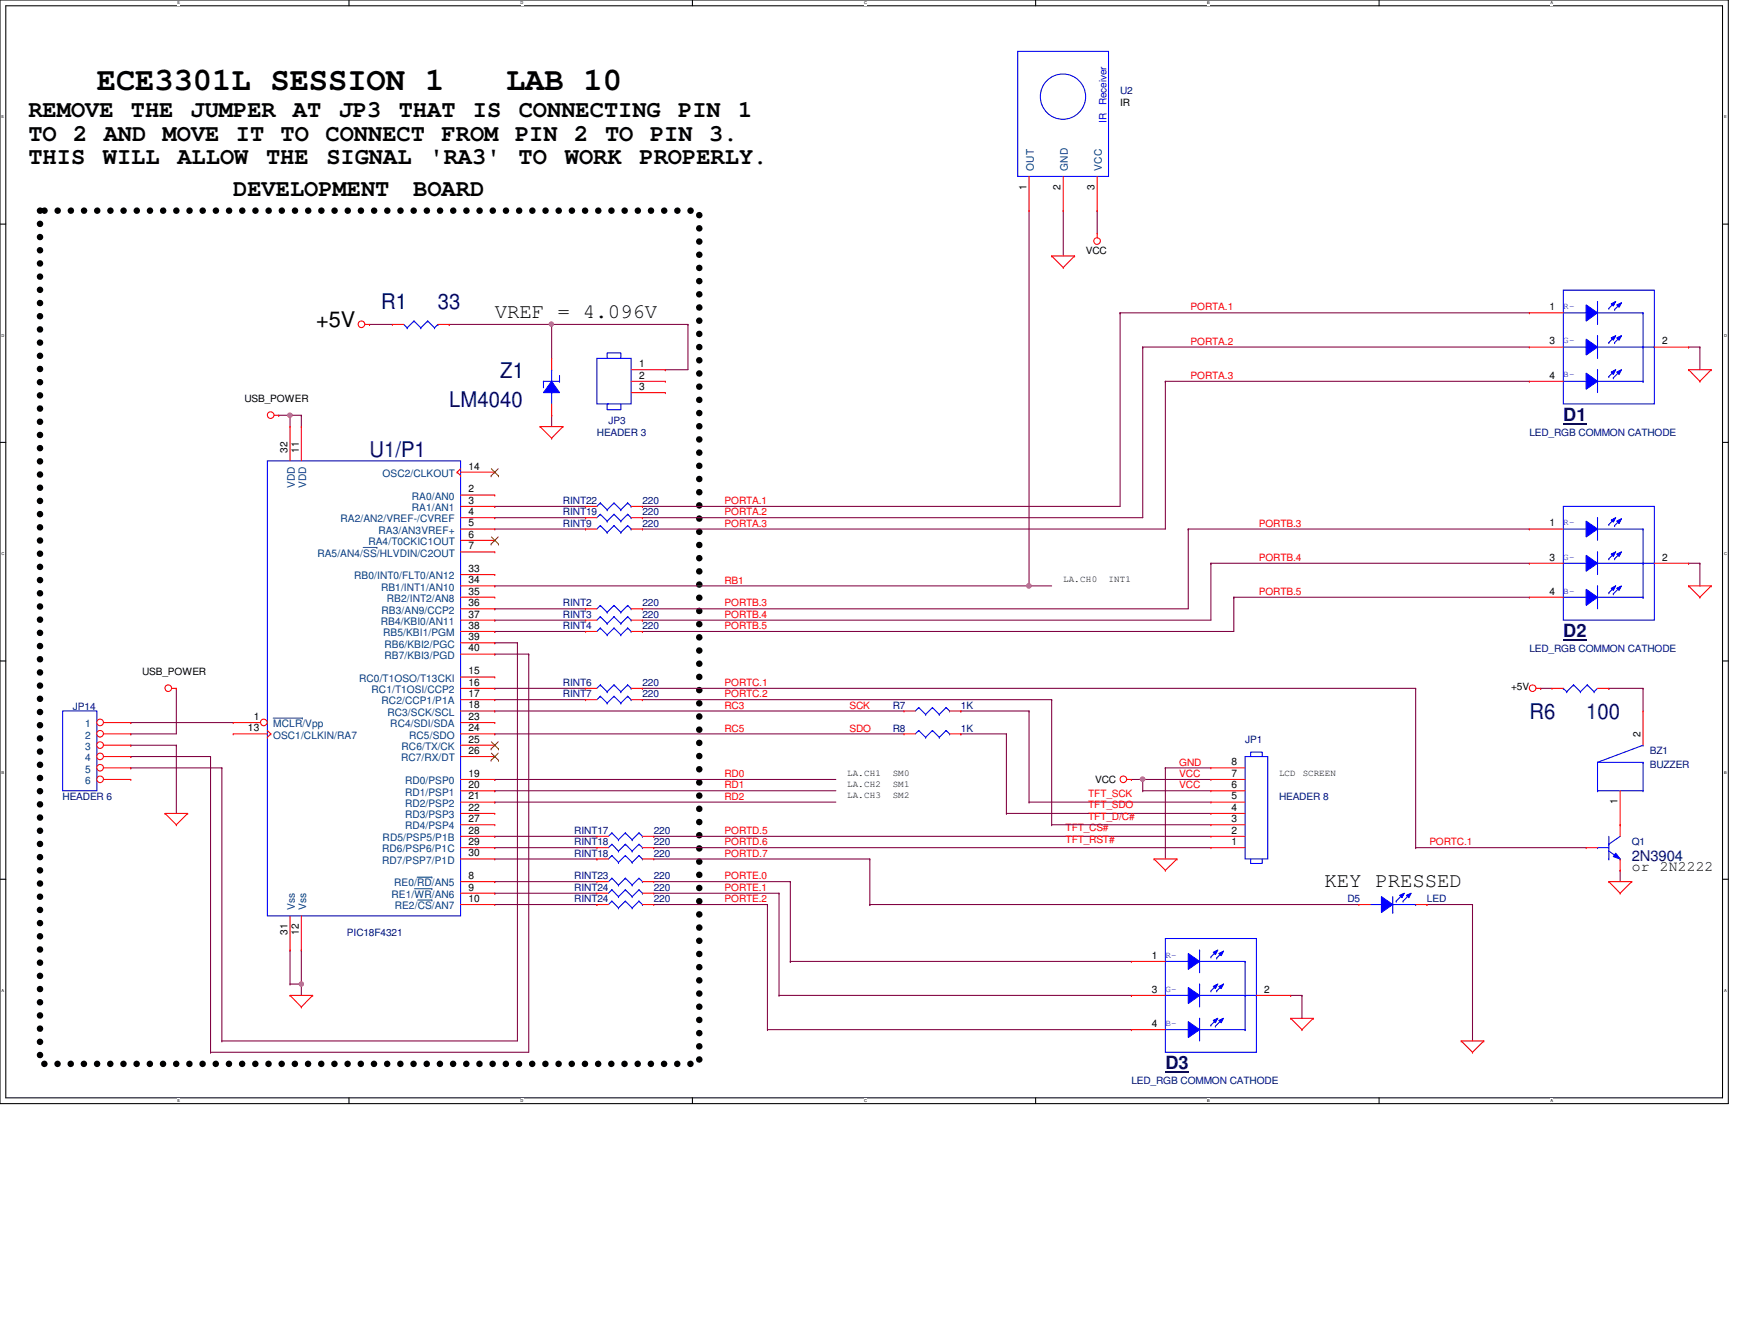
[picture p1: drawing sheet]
<svg xmlns="http://www.w3.org/2000/svg" width="279mm" height="216mm" viewBox="0 0 279 216" stroke-linecap="round" stroke-linejoin="round" font-family="sans-serif">
<path d="M0 0h278v177.4h-278zM.9 .9h276.2v175.6h-276.2z" fill="none" stroke="#000" stroke-width=".17"/>
<g fill="#fff">
<path d="M28.5 .1h.5v.7h-.5z"/>
<path d="M28.5 176.6h.5v.7h-.5z"/>
</g>
<path d="M56.1 0v.9M56.1 176.5v.9" fill="none" stroke="#000" stroke-width=".17"/>
<g fill="#fff">
<path d="M83.7 .1h.5v.7h-.5z"/>
<path d="M83.7 176.6h.5v.7h-.5z"/>
</g>
<path d="M111.4 0v.9M111.4 176.5v.9" fill="none" stroke="#000" stroke-width=".17"/>
<g fill="#fff">
<path d="M139 .1h.4v.7h-.4z"/>
<path d="M139 176.6h.4v.7h-.4z"/>
</g>
<path d="M166.6 0v.9M166.6 176.5v.9" fill="none" stroke="#000" stroke-width=".17"/>
<g fill="#fff">
<path d="M194.2 .1h.4v.7h-.4z"/>
<path d="M194.2 176.6h.4v.7h-.4z"/>
</g>
<path d="M221.8 0v.9M221.8 176.5v.9" fill="none" stroke="#000" stroke-width=".17"/>
<g fill="#fff">
<path d="M249.4 .1h.4v.7h-.4z"/>
<path d="M249.4 176.6h.4v.7h-.4z"/>
<path d="M.3 18.5h.4v.7h-.4z"/>
<path d="M277.3 18.5h.4v.7h-.4z"/>
<path d="M.3 53.6h.4v.7h-.4z"/>
<path d="M277.3 53.6h.5v.7h-.5z"/>
</g>
<path d="M0 36h.9M277.1 36h.9" fill="none" stroke="#000" stroke-width=".17"/>
<g fill="#fff">
<path d="M.3 88.6h.4v.8h-.4z"/>
<path d="M277.3 88.6h.5v.8h-.5z"/>
</g>
<path d="M0 71.1h.9M277.1 71.1h.9" fill="none" stroke="#000" stroke-width=".17"/>
<g fill="#fff">
<path d="M.3 123.8h.4v.7h-.4z"/>
<path d="M277.3 123.8h.4v.7h-.4z"/>
</g>
<path d="M0 106.3h.9M277.1 106.3h.9" fill="none" stroke="#000" stroke-width=".17"/>
<g fill="#fff">
<path d="M.3 158.9h.3v.7h-.3z"/>
<path d="M277.3 158.9h.4v.7h-.4z"/>
</g>
<path d="M0 141.4h.9M277.1 141.4h.9" fill="none" stroke="#000" stroke-width=".17"/>
<path d="M6.4 33.9h106.1v137.1h-106.1z" fill="none" stroke="#000" stroke-width="1.1" stroke-dasharray="0 2.1"/>
<g fill="none" stroke="#800040" stroke-width=".17">
<path d="M180.2 50.3h.1M180.2 50.3v31.1h-76.9M271.6 55.8h.1M271.6 55.8h1.8M273.4 55.8h.1M273.4 55.8v3.6M79.6 83.2h.1M79.6 81.4h.1M79.6 83.2h14.6M79.6 81.4h14.6M103.3 85h.1M103.3 83.2h.1"/>
<path d="M103.3 81.4h.1M103.3 85h84.2M103.3 83.2h80.5M194.8 90.6h.1M194.8 90.6h51.2M103.3 112.5h.1M103.3 112.5h65.9M227.7 110.7h.1M227.7 110.7v25.6M247.8 110.7h.1M247.8 110.7h1.8M258.8 110.7h.1"/>
<path d="M258.8 110.7h5.5M264.3 110.7h.1M264.3 110.7v3.6M105.2 134.5h.1M105.2 136.3h.1M105.2 136.3h89.6M105.2 134.5h89.6M182 125.3h.1M182 125.3h12.8M183.8 125.3h.1M183.8 127.1h.1M183.8 125.3v1.8"/>
<path d="M183.8 127.1h11M187.5 123.4h.1M187.5 123.4h7.3M187.5 123.4v14.7M227.7 136.3h.1M227.7 136.3h27.4M260.6 139.9h.1M260.6 139.9v1.8"/>
</g>
<circle cx="183.8" cy="125.3" r=".36" fill="#f0f"/>
<circle cx="183.8" cy="125.3" r=".36" fill="none" stroke="#f0f" stroke-width=".17"/>
<g fill="none" stroke="#800040" stroke-width=".17">
<path d="M183.8 55.8h.1M183.8 55.8v27.4M183.8 55.8h62.2M187.5 61.3h.1M187.5 61.3h58.5M187.5 61.3v23.7M79.6 94.2h.1M79.6 94.2h85.9M103.3 97.9h.1M191.1 85h.1M191.1 85h54.9M191.1 85v12.9h-87.8"/>
<path d="M79.6 112.5h.1M79.6 114.3h.1M79.6 118h.1M79.6 114.3h65.8M79.6 118h65.8M79.6 112.5h14.6M103.3 101.5h.1M103.3 101.5h95.2M154.6 114.3h.1M154.6 118h.1M154.6 114.3h10.9M154.6 118h7.3"/>
<path d="M161.9 118h.1M161.9 118v12.8M165.5 114.3h.1M165.5 114.3v14.6M169.2 112.5h.1M169.2 112.5v20.1M79.6 134.5h.1M79.6 134.5h16.4M161.9 130.8h.1M161.9 130.8h32.9M165.5 128.9h.1M165.5 128.9h29.3"/>
<path d="M169.2 132.6h.1M169.2 132.6h25.6"/>
</g>
<circle cx="165.5" cy="94.2" r=".36" fill="#f0f"/>
<circle cx="165.5" cy="94.2" r=".36" fill="none" stroke="#f0f" stroke-width=".17"/>
<path d="M48.5 158.2h.1M48.5 152.7h.1M48.5 152.7v7.3" fill="none" stroke="#800040" stroke-width=".17"/>
<circle cx="48.5" cy="158.2" r=".34" fill="#f0f"/>
<circle cx="48.5" cy="158.2" r=".34" fill="none" stroke="#f0f" stroke-width=".17"/>
<path d="M44.8 66.8h.1M44.8 66.8h1.9" fill="none" stroke="#800040" stroke-width=".17"/>
<circle cx="46.6" cy="66.8" r=".36" fill="#f0f"/>
<circle cx="46.6" cy="66.8" r=".36" fill="none" stroke="#f0f" stroke-width=".17"/>
<g fill="none" stroke="#800040" stroke-width=".17">
<path d="M72.3 52.2h.1M72.3 52.2h16.4M46.7 66.8h.1M46.7 66.8h1.8M46.7 66.8v1.8M48.5 66.8h.1M48.5 66.8v1.8M21 118h.1M21 116.2h.1M21 119.8h.1M21 116.2h16.5M21 119.8h7.4"/>
<path d="M28.4 110.7h.1M28.4 119.8h.1M28.4 110.7v7.3h-7.4M28.4 119.8v11M79.6 105.2h.1M79.6 105.2h5.4M85 105.2h.1M85 105.2v64h-51.1M21 121.6h.1M21 123.4h.1M21 121.6h12.9M21 123.4h14.7"/>
<path d="M33.9 121.6h.1M33.9 121.6v47.6M35.7 123.4h.1M35.7 123.4v43.9M46.7 158.2h.1M46.7 152.7h.1M46.7 158.2h1.8M46.7 152.7v5.5M33.9 169.2h.1M35.7 167.3h.1M35.7 167.3h47.5"/>
</g>
<circle cx="88.7" cy="52.1" r=".34" fill="#f0f"/>
<circle cx="88.7" cy="52.1" r=".34" fill="none" stroke="#f0f" stroke-width=".17"/>
<g fill="none" stroke="#800040" stroke-width=".17">
<path d="M165.5 33.9v60.3M171 33.9h.1M171 33.9v7.2M176.5 33.9h.1M176.5 33.9v3.6M59.4 52.2h.1M59.4 52.2h3.7M88.7 52.2h.1M88.7 52.2v5.4M88.7 52.2h22M107 59.4h.1M110.7 52.2h.1"/>
<path d="M110.7 52.2v7.2h-3.7M180.2 50.3h.1M180.2 50.3h65.8M88.7 66.8h.1M88.7 66.8v1.8M79.6 97.9h.1M79.6 99.7h.1M79.6 97.9h14.6M79.6 99.7h14.6M79.6 85h14.6M94.2 85h.1M103.3 99.7h.1"/>
<path d="M165.5 94.2h.1M165.5 94.2h3.7M194.8 90.6h.1M194.8 90.6v9.1h-91.5M198.5 96h.1M198.5 96h47.5M198.5 96v5.5M271.6 90.6h.1M271.6 90.6h1.8M273.4 90.6h.1M273.4 90.6v3.6M79.6 110.7h.1"/>
<path d="M79.6 103.3h.1M79.6 101.5h.1M79.6 110.7h14.6M79.6 103.3h3.6M79.6 101.5h14.6M83.2 103.3h.1M83.2 103.3v64M103.3 110.7h.1M103.3 110.7h124.4M79.6 136.3h.1M79.6 125.3h.1M79.6 127.1h.1"/>
<path d="M79.6 128.9h.1M79.6 136.3h16.4M79.6 125.3h54.9M79.6 127.1h54.9M79.6 128.9h54.9M79.6 138.1h16.4M96 138.1h.1M105.2 138.1h34.7M139.9 138.1h.1M139.9 138.1v7.3M79.6 141.7h.1M79.6 143.6h.1"/>
<path d="M79.6 141.7h16.4M79.6 143.6h16.4M79.6 145.4h16.4M96 145.4h.1M105.2 141.7h21.9M105.2 143.6h20.1M105.2 145.4h18.2M123.4 145.4h.1M123.4 145.4v20.1M125.3 143.6h.1M125.3 143.6v16.4M127.1 154.6h.1"/>
<path d="M127.1 141.7h.1M127.1 154.6h54.9M127.1 141.7v12.9M139.9 145.4h.1M139.9 145.4h78.7M229.5 145.4h.1M229.5 145.4h7.4M236.9 145.4h.1M236.9 145.4v21.9M123.4 165.5h.1M123.4 165.5h58.6M125.3 160h.1"/>
<path d="M125.3 160h56.7M182 160h.1M182 165.5h.1M207.6 160h.1M207.6 160h1.8M209.4 160h.1M209.4 160v3.7"/>
</g>
<g fill="none" stroke="#f00" stroke-width=".17">
<path d="M176.5 37.5h.1M176.5 37.5v.7M58.7 52.2h.7M59.4 52.2h.1M169.2 41.1h.1M169.2 41.1h3.6M169.2 41.1l1.8 1.9M171 43h.1M172.8 41.1h.1M172.8 41.1l-1.8 1.9M271.6 59.4h.1M271.6 59.4h3.7"/>
<path d="M271.6 59.4l1.8 1.9M275.3 59.4h.1M275.3 59.4l-1.9 1.9M44.1 66.8h.7M44.8 66.8h.1M86.9 68.6h.1M86.9 68.6h3.7M86.9 68.6l1.8 1.8M88.7 70.4h.1M90.6 68.6h.1M90.6 68.6l-1.9 1.8M273.4 61.3h.1"/>
<path d="M271.6 94.2h.1M271.6 94.2h3.7M271.6 94.2l1.8 1.8M273.4 96h.1M275.3 94.2h.1M275.3 94.2l-1.9 1.8M27.6 110.7h.8M28.4 110.7h.1M247.1 110.7h.7M247.8 110.7h.1M26.5 130.8h.1M26.5 130.8h3.7"/>
<path d="M26.5 130.8l1.9 1.8M28.4 132.6h.1M30.2 130.8h.1M30.2 130.8l-1.8 1.8M181.3 125.3h.7M182 125.3h.1M185.6 138.1h.1M185.6 138.1h3.7M185.6 138.1l1.9 1.8M187.5 139.9h.1M189.3 138.1h.1M189.3 138.1l-1.8 1.8"/>
<path d="M258.8 141.7h.1M258.8 141.7h3.7M258.8 141.7l1.8 1.9M260.6 143.6h.1M262.5 141.7h.1M262.5 141.7l-1.9 1.9M46.7 160h.1M46.7 160h3.6M46.7 160l1.8 1.9M48.5 161.9h.1M50.3 160h.1M50.3 160l-1.8 1.9"/>
<path d="M207.6 163.7h.1M207.6 163.7h3.6M207.6 163.7l1.8 1.8M209.4 165.5h.1M211.2 163.7h.1M211.2 163.7l-1.8 1.8M235 167.3h.1M235 167.3h3.7M235 167.3l1.9 1.9M236.9 169.2h.1M238.7 167.3h.1M238.7 167.3l-1.8 1.9"/>
<circle cx="176.5" cy="38.8" r=".54"/>
<circle cx="58.1" cy="52.1" r=".54"/>
<circle cx="43.5" cy="66.7" r=".54"/>
<circle cx="27.1" cy="110.6" r=".54"/>
<circle cx="246.5" cy="110.6" r=".54"/>
<circle cx="180.7" cy="125.3" r=".54"/>
</g>
<path d="M220.4 145.4h1.8M222.2 145.4h.1M224 146.7h.1M224 144.1v2.6M224 145.4h3.7M227.7 145.4h.1" fill="none" stroke="#00f" stroke-width=".17"/>
<path d="M222.2 144.1l1.8 1.3-1.8 1.3z" fill-rule="evenodd" fill="#00f"/>
<path d="M222.2 144.1l1.8 1.3-1.8 1.3z" fill="none" stroke="#00f" stroke-width=".17"/>
<path d="M226.2 143.9l.8-.3-.4 .7z" fill-rule="evenodd" fill="#00f"/>
<path d="M226.2 143.9l.8-.3-.4 .7z" fill="none" stroke="#00f" stroke-width=".17"/>
<path d="M225.1 143.9l.8-.3-.4 .7z" fill-rule="evenodd" fill="#00f"/>
<g fill="none" stroke="#00f" stroke-width=".17">
<path d="M96 57.6h5.5v7.3h-5.5zM97.7 57.6v-.9h2.2v.9h-.2M97.9 64.9h-.2v1h2.2v-1M96.6 101h.1M96.6 111.9h.1M96.6 101l-.6 .5M96.6 101l1.1 1.1M96.6 111.9l-.6 .6M96.6 111.9l1.1 1.1M97.7 102.1h.1M97.7 113h.1M98.8 101h.1"/>
<path d="M98.8 111.9h.1M98.8 101l-1.1 1.1M98.8 101l1.1 1.1M98.8 111.9l-1.1 1.1M98.8 111.9l1.1 1.1M99.9 102.1h.1M99.9 113h.1M101 101h.1M101 111.9h.1M101 101l-1.1 1.1M101 101l.5 .5M101 111.9l-1.1 1.1"/>
<path d="M101 111.9l.5 .6M101.5 101.5h.1M101.5 112.5h.1M98.4 143h.1M98.4 143l-.5 .6M98.4 143l1.1 1.1M99.5 144.1h.1M100.6 143h.1M100.6 143l-1.1 1.1M100.6 143l1.1 1.1M101.7 144.1h.1M102.8 143h.1"/>
<path d="M102.8 143l-1.1 1.1M102.8 143l.5 .6M103.3 143.6h.1M224.6 144.9h.1M225.1 143.9l.8-.3-.4 .7zM225.7 144.9h.1M225.7 143.8l-1.1 1.1M226.8 143.8l-1.1 1.1"/>
</g>
<g fill="none" stroke="#f00" stroke-width=".17">
<path d="M101.5 59.4h5.5M107 59.4h.1M101.5 61.3h5.5M101.5 63.1h5.5M107 61.3h.1M107 63.1h.1M94.2 101.5h.1M94.2 112.5h.1M94.2 101.5h1.8M94.2 112.5h1.8M101.5 101.5h1.8M101.5 112.5h1.8"/>
<path d="M103.3 101.5h.1M103.3 112.5h.1M96 143.6h.1M96 143.6h1.9M103.3 143.6h1.9M105.2 143.6h.1M218.6 145.4h.1M218.6 145.4h1.8M227.7 145.4h1.8M229.5 145.4h.1"/>
</g>
<path d="M255.1 49l1.9 1.3-1.9 1.3z" fill-rule="evenodd" fill="#00f"/>
<path d="M255.1 49l1.9 1.3-1.9 1.3z" fill="none" stroke="#00f" stroke-width=".17"/>
<path d="M259.2 48.9l.7-.4-.4 .7z" fill-rule="evenodd" fill="#00f"/>
<path d="M258.8 49.6h.1M259.2 48.9l.7-.4-.4 .7zM259.9 48.5l-1.1 1.1" fill="none" stroke="#00f" stroke-width=".17"/>
<path d="M260.1 49l.7-.3-.4 .7z" fill-rule="evenodd" fill="#00f"/>
<path d="M251.5 50.3h12.8M257 48.5h.1M257 48.5v3.7M259.9 59.4l-1.1 1.1M260.1 49l.7-.3-.4 .7zM264.3 50.3h.1M258.8 60.5h.1" fill="none" stroke="#00f" stroke-width=".17"/>
<path d="M255.1 54.5l1.9 1.3-1.9 1.3z" fill-rule="evenodd" fill="#00f"/>
<path d="M255.1 54.5l1.9 1.3-1.9 1.3z" fill="none" stroke="#00f" stroke-width=".17"/>
<path d="M255.1 60l1.9 1.3-1.9 1.3z" fill-rule="evenodd" fill="#00f"/>
<path d="M251.5 55.8h12.8M255.1 60l1.9 1.3-1.9 1.3zM259.7 55.1h.1M260.6 59.6l-1.1 1.1M260.8 54l-1.1 1.1M264.3 55.8h.1M251.5 61.3h12.8M259.5 60.7h.1M264.3 61.3h.1" fill="none" stroke="#00f" stroke-width=".17"/>
<path d="M259.2 54.3l.7-.3-.4 .7z" fill-rule="evenodd" fill="#00f"/>
<path d="M259.2 54.3l.7-.3-.4 .7z" fill="none" stroke="#00f" stroke-width=".17"/>
<path d="M260.1 54.3l.7-.3-.4 .7z" fill-rule="evenodd" fill="#00f"/>
<path d="M260.1 54.3l.7-.3-.4 .7z" fill="none" stroke="#00f" stroke-width=".17"/>
<path d="M259.2 59.8l.7-.4-.4 .8z" fill-rule="evenodd" fill="#00f"/>
<path d="M259.2 59.8l.7-.4-.4 .8z" fill="none" stroke="#00f" stroke-width=".17"/>
<path d="M260.1 59.8l.7-.4-.4 .8z" fill-rule="evenodd" fill="#00f"/>
<g fill="none" stroke="#00f" stroke-width=".17">
<path d="M163.7 8.3h14.6v20.1h-14.6zM64.9 52.2l.6 .5M65.5 52.7h.1M66.6 51.6h.1M66.6 51.6l-1.1 1.1M66.6 51.6l1.1 1.1M67.7 52.7h.1M68.8 51.6h.1M68.8 51.6l-1.1 1.1M68.8 51.6l1.1 1.1M69.9 52.7h.1M70.4 52.2h.1"/>
<path d="M70.4 52.2l-.5 .5M251.5 46.7h14.6v18.2h-14.6zM257 54h.1M257 59.4h.1M257 54v3.6M257 59.4v3.7M258.8 55.1h.1M259.7 49.7h.1M259.9 54l-1.1 1.1M260.1 59.8l.7-.4-.4 .8zM260.8 48.7l-1.1 1M264.3 50.3v11"/>
<path d="M264.3 55.8h1.8M266.1 55.8h.1M264.3 61.3h.1M10.1 114.3h5.5v12.8h-5.5zM98.4 133.9h.1M98.4 133.9l-.5 .6M98.4 133.9l1.1 1.1M99.5 135h.1M100.6 133.9h.1M100.6 133.9l-1.1 1.1M100.6 133.9l1.1 1.1M101.7 135h.1"/>
<path d="M102.8 133.9h.1M102.8 133.9l-1.1 1.1M102.8 133.9l.5 .6M103.3 134.5h.1M200.3 121.6h3.6v16.5h-3.6zM201.2 138.1v.7h1.8v-.7M201.2 121.6v-.7h1.8v.7"/>
<circle cx="171" cy="15.5" r="3.6"/>
</g>
<path d="M251.5 68.1h3.7" fill="none" stroke="#000080" stroke-width=".3"/>
<g fill="none" stroke="#f00" stroke-width=".17">
<path d="M165.5 33.9h.1M165.5 28.4v5.5M171 33.9h.1M171 28.4v5.5M176.5 33.9h.1M176.5 28.4v5.5M63.1 52.2h.1M63.1 52.2h1.8M70.4 52.2h1.9M72.3 52.2h.1M246 50.3h.1M246 55.8h.1"/>
<path d="M246 50.3h5.5M246 55.8h5.5M266.1 55.8h5.5M271.6 55.8h.1M246 61.3h.1M246 61.3h5.5M96 134.5h.1M96 134.5h1.9M103.3 134.5h1.9M105.2 134.5h.1M194.8 136.3h.1M194.8 134.5h.1"/>
<path d="M194.8 132.6h.1M194.8 130.8h.1M194.8 128.9h.1M194.8 127.1h.1M194.8 125.3h.1M194.8 123.4h.1M194.8 136.3h5.5M194.8 134.5h5.5M194.8 132.6h5.5M194.8 130.8h5.5M194.8 128.9h5.5M194.8 127.1h5.5"/>
<path d="M194.8 125.3h5.5M194.8 123.4h5.5"/>
</g>
<circle cx="16.1" cy="116.1" r=".54" fill="#fff"/>
<g fill="none" stroke="#f00" stroke-width=".17">
<path d="M16.7 116.2h4.3M21 116.2h.1"/>
<circle cx="16.1" cy="116.1" r=".54"/>
</g>
<circle cx="16.1" cy="118" r=".54" fill="#fff"/>
<g fill="none" stroke="#f00" stroke-width=".17">
<path d="M16.7 118h4.3M21 118h.1"/>
<circle cx="16.1" cy="118" r=".54"/>
</g>
<circle cx="16.1" cy="119.8" r=".54" fill="#fff"/>
<g fill="none" stroke="#f00" stroke-width=".17">
<path d="M16.7 119.8h4.3M21 119.8h.1"/>
<circle cx="16.1" cy="119.8" r=".54"/>
</g>
<circle cx="16.1" cy="121.6" r=".54" fill="#fff"/>
<g fill="none" stroke="#f00" stroke-width=".17">
<path d="M16.7 121.6h4.3M21 121.6h.1"/>
<circle cx="16.1" cy="121.6" r=".54"/>
</g>
<circle cx="16.1" cy="123.4" r=".54" fill="#fff"/>
<g fill="none" stroke="#f00" stroke-width=".17">
<path d="M16.7 123.4h4.3M21 123.4h.1"/>
<circle cx="16.1" cy="123.4" r=".54"/>
</g>
<circle cx="16.1" cy="125.3" r=".54" fill="#fff"/>
<g fill="none" stroke="#f00" stroke-width=".17">
<path d="M94.2 99.7h.1M94.2 99.7h1.8M101.5 99.7h1.8M103.3 99.7h.1M16.7 125.3h4.3M21 125.3h.1M96 136.3h.1M96 136.3h1.9M103.3 136.3h1.9M105.2 136.3h.1"/>
<circle cx="16.1" cy="125.3" r=".54"/>
</g>
<g fill="none" stroke="#00f" stroke-width=".17">
<path d="M96.6 99.1h.1M96.6 99.1l-.6 .6M96.6 99.1l1.1 1.1M98.8 99.1h.1M98.8 99.1l-1.1 1.1M98.8 99.1l1.1 1.1M101 99.1h.1M101 99.1l-1.1 1.1M101 99.1l.5 .6M101.5 99.7h.1M97.7 100.2h.1M99.9 100.2h.1"/>
<path d="M98.4 135.7h.1M98.4 135.7l-.5 .6M98.4 135.7l1.1 1.1M99.5 136.8h.1M100.6 135.7h.1M100.6 135.7l-1.1 1.1M100.6 135.7l1.1 1.1M101.7 136.8h.1M102.8 135.7h.1M102.8 135.7l-1.1 1.1M102.8 135.7l.5 .6M103.3 136.3h.1"/>
</g>
<path d="M191.1 153.3l1.9 1.3-1.9 1.2z" fill-rule="evenodd" fill="#00f"/>
<path d="M191.1 153.3l1.9 1.3-1.9 1.2z" fill="none" stroke="#00f" stroke-width=".17"/>
<path d="M195.2 153.1l.7-.4-.4 .8z" fill-rule="evenodd" fill="#00f"/>
<path d="M194.8 153.8h.1M195.2 153.1l.7-.4-.4 .8zM195.9 152.7l-1.1 1.1" fill="none" stroke="#00f" stroke-width=".17"/>
<path d="M196 153.3l.8-.4-.4 .7z" fill-rule="evenodd" fill="#00f"/>
<path d="M187.5 154.6h12.8M193 152.7h.1M193 152.7v3.7M196 153.3l.8-.4-.4 .7zM200.3 154.6h.1M194.8 164.8h.1M195.9 163.7l-1.1 1.1" fill="none" stroke="#00f" stroke-width=".17"/>
<path d="M191.1 158.7l1.9 1.3-1.9 1.3z" fill-rule="evenodd" fill="#00f"/>
<path d="M191.1 158.7l1.9 1.3-1.9 1.3z" fill="none" stroke="#00f" stroke-width=".17"/>
<path d="M191.1 164.3l1.9 1.2-1.9 1.3z" fill-rule="evenodd" fill="#00f"/>
<path d="M195.7 159.3h.1M196.8 158.2l-1.1 1.1M187.5 160h12.8M187.5 165.5h12.8M191.1 164.3l1.9 1.2-1.9 1.3zM195.5 165h.1M196.6 163.9l-1.1 1.1M200.3 160h.1M200.3 165.5h.1" fill="none" stroke="#00f" stroke-width=".17"/>
<path d="M195.2 158.6l.7-.4-.4 .7z" fill-rule="evenodd" fill="#00f"/>
<path d="M195.2 158.6l.7-.4-.4 .7z" fill="none" stroke="#00f" stroke-width=".17"/>
<path d="M196 158.6l.8-.4-.4 .7z" fill-rule="evenodd" fill="#00f"/>
<path d="M196 158.6l.8-.4-.4 .7z" fill="none" stroke="#00f" stroke-width=".17"/>
<path d="M195.2 164l.7-.3-.4 .7z" fill-rule="evenodd" fill="#00f"/>
<path d="M195.2 164l.7-.3-.4 .7z" fill="none" stroke="#00f" stroke-width=".17"/>
<path d="M196 164l.8-.3-.4 .7z" fill-rule="evenodd" fill="#00f"/>
<g fill="none" stroke="#00f" stroke-width=".17">
<path d="M96.6 80.9h.1M96.6 82.7h.1M96.6 80.9l-.6 .5M96.6 80.9l1.1 1.1M96.6 82.7l-.6 .5M96.6 82.7l1.1 1.1M97.7 82h.1M97.7 83.8h.1M98.8 80.9h.1M98.8 82.7h.1M98.8 80.9l-1.1 1.1M98.8 80.9l1.1 1.1"/>
<path d="M98.8 82.7l-1.1 1.1M98.8 82.7l1.1 1.1M99.9 82h.1M99.9 83.8h.1M101 80.9h.1M101 82.7h.1M101 80.9l-1.1 1.1M101 80.9l.5 .5M101 82.7l-1.1 1.1M101 82.7l.5 .5M101.5 81.4h.1M101.5 83.2h.1"/>
<path d="M147.8 117.4h.1M147.8 113.7h.1M147.8 117.4l-.6 .6M147.8 117.4l1.1 1.1M147.8 113.7l-.6 .6M147.8 113.7l1.1 1.2M148.9 118.5h.1M148.9 114.9h.1M150 117.4h.1M150 113.7h.1M150 117.4l-1.1 1.1M150 117.4l1.1 1.1"/>
<path d="M150 113.7l-1.1 1.2M150 113.7l1.1 1.2M151.1 118.5h.1M151.1 114.9h.1M152.2 117.4h.1M152.2 113.7h.1M152.2 117.4l-1.1 1.1M152.2 117.4l.5 .6M152.2 113.7l-1.1 1.2M152.2 113.7l.5 .6M152.7 118h.1M152.7 114.3h.1"/>
<path d="M187.5 150.9h14.6v18.3h-14.6zM193 158.2h.1M193 158.2v3.7M194.8 159.3h.1M195.7 154h.1M195.9 158.2l-1.1 1.1M196.8 152.9l-1.1 1.1M200.3 154.6v10.9M193 163.7h.1M193 163.7v3.6M196 164l.8-.3-.4 .7zM200.3 165.5h.1"/>
<path d="M200.3 160h1.8M202.1 160h.1"/>
</g>
<path d="M187.5 172.3h3.7" fill="none" stroke="#000080" stroke-width=".3"/>
<g fill="none" stroke="#f00" stroke-width=".17">
<path d="M94.2 81.4h.1M94.2 83.2h.1M94.2 81.4h1.8M94.2 83.2h1.8M101.5 81.4h1.8M101.5 83.2h1.8M103.3 81.4h.1M103.3 83.2h.1M145.4 118h.1M145.4 114.3h.1M145.4 118h1.8M145.4 114.3h1.8"/>
<path d="M152.7 118h1.9M152.7 114.3h1.9M154.6 118h.1M154.6 114.3h.1M182 154.6h.1M182 154.6h5.5M182 160h.1M182 165.5h.1M182 160h5.5M182 165.5h5.5M202.1 160h5.5M207.6 160h.1"/>
</g>
<path d="M255.1 83.8l1.9 1.2-1.9 1.3z" fill-rule="evenodd" fill="#00f"/>
<path d="M255.1 83.8l1.9 1.2-1.9 1.3z" fill="none" stroke="#00f" stroke-width=".17"/>
<path d="M259.2 83.6l.7-.4-.4 .7z" fill-rule="evenodd" fill="#00f"/>
<path d="M258.8 84.3h.1M259.2 83.6l.7-.4-.4 .7zM259.9 83.2l-1.1 1.1" fill="none" stroke="#00f" stroke-width=".17"/>
<path d="M260.1 83.8l.7-.4-.4 .8z" fill-rule="evenodd" fill="#00f"/>
<path d="M251.5 85h12.8M257 83.2h.1M257 83.2v3.7M258.8 95.3h.1M259.9 94.2l-1.1 1.1M260.1 83.8l.7-.4-.4 .8zM264.3 85h.1" fill="none" stroke="#00f" stroke-width=".17"/>
<path d="M255.1 89.3l1.9 1.3-1.9 1.2z" fill-rule="evenodd" fill="#00f"/>
<path d="M255.1 89.3l1.9 1.3-1.9 1.2z" fill="none" stroke="#00f" stroke-width=".17"/>
<path d="M255.1 94.7l1.9 1.3-1.9 1.3z" fill-rule="evenodd" fill="#00f"/>
<path d="M251.5 90.6h12.8M251.5 96h12.8M255.1 94.7l1.9 1.3-1.9 1.3zM259.5 95.5h.1M259.7 89.8h.1M260.6 94.4l-1.1 1.1M260.8 88.7l-1.1 1.1M264.3 90.6h.1M264.3 96h.1" fill="none" stroke="#00f" stroke-width=".17"/>
<path d="M259.2 89.1l.7-.4-.4 .8z" fill-rule="evenodd" fill="#00f"/>
<path d="M259.2 89.1l.7-.4-.4 .8z" fill="none" stroke="#00f" stroke-width=".17"/>
<path d="M260.1 89.1l.7-.4-.4 .8z" fill-rule="evenodd" fill="#00f"/>
<path d="M260.1 89.1l.7-.4-.4 .8z" fill="none" stroke="#00f" stroke-width=".17"/>
<path d="M259.2 94.6l.7-.4-.4 .7z" fill-rule="evenodd" fill="#00f"/>
<path d="M259.2 94.6l.7-.4-.4 .7z" fill="none" stroke="#00f" stroke-width=".17"/>
<path d="M260.1 94.6l.7-.4-.4 .7z" fill-rule="evenodd" fill="#00f"/>
<g fill="none" stroke="#00f" stroke-width=".17">
<path d="M88.7 59.4h.1M88.7 59.4v1.9M87.4 61.3h.1M87.4 62.2h.1M87.4 61.3h2.6M87.4 61.3v.9M88.7 63.1h.1M88.7 63.1v1.8M90 61.3h.1M90 60.4v.9M251.5 81.4h14.6v18.3h-14.6zM257 88.7h.1"/>
<path d="M257 94.2h.1M257 88.7v3.7M257 94.2v3.7M258.8 89.8h.1M259.7 84.5h.1M259.9 88.7l-1.1 1.1M260.1 94.6l.7-.4-.4 .7zM260.8 83.4l-1.1 1.1M264.3 96h.1M264.3 85v11M264.3 90.6h1.8M266.1 90.6h.1"/>
<path d="M251.5 110.7h.1M251.5 110.7l.5 .5M252 111.2h.1M253.1 110.1h.1M253.1 110.1l1.1 1.1M253.1 110.1l-1.1 1.1M254.2 111.2h.1M255.3 110.1h.1M255.3 110.1l1.1 1.1M255.3 110.1l-1.1 1.1M256.4 111.2h.1M257 110.7l-.6 .5"/>
<path d="M264.3 119.8h.1M264.3 119.8l-7.3 2.8M257 122.6h.1M257 127.1h.1M257 122.6v4.5M257 127.1h7.3M257 122.6h7.3M264.3 127.1h.1M264.3 122.6h.1M264.3 122.6v4.5"/>
</g>
<path d="M251.5 102.8h3.7" fill="none" stroke="#000080" stroke-width=".3"/>
<g fill="none" stroke="#f00" stroke-width=".17">
<path d="M246 85h.1M246 90.6h.1M246 96h.1M246 85h5.5M246 90.6h5.5M246 96h5.5M266.1 90.6h5.5M271.6 90.6h.1M249.6 110.7h.1M249.6 110.7h1.9M257 110.7h1.8M258.8 110.7h.1"/>
<path d="M264.3 114.3h.1M264.3 114.3v5.5M260.6 132.6h.1M260.6 127.1v5.5"/>
</g>
<path d="M88.7 61.3l1.3 1.8h-2.6z" fill-rule="evenodd" fill="#00f"/>
<g fill="none" stroke="#00f" stroke-width=".17">
<path d="M43 74.1h31.1v73.1h-31.1zM88.7 61.3l1.3 1.8h-2.6zM96.6 84.5h.1M96.6 84.5l-.6 .5M96.6 84.5l1.1 1.1M97.7 85.6h.1M98.8 84.5h.1M98.8 84.5l-1.1 1.1M98.8 84.5l1.1 1.1M99.9 85.6h.1M101 84.5h.1M101 84.5l-1.1 1.1"/>
<path d="M101 84.5l.5 .5M101.5 85h.1"/>
</g>
<path d="M88.7 57.6h.1M88.7 57.6v1.8M88.7 66.8h.1M88.7 64.9v1.9M94.2 85h.1M94.2 85h1.8M101.5 85h1.8M103.3 85h.1" fill="none" stroke="#f00" stroke-width=".17"/>
<circle cx="42.4" cy="116.1" r=".54" fill="#fff"/>
<g fill="none" stroke="#f00" stroke-width=".17">
<path d="M46.7 68.6h.1M46.7 68.6v5.5M48.5 68.6h.1M48.5 68.6v5.5M73.5 75.9h.1M73.5 75.9l.6 .6M74.1 76.5h.1M74.1 79.6h5.5M74.1 75.4l-.6 .5M74.1 75.9h5.5M79.6 79.6h.1M79.6 75.9h.1"/>
<path d="M74.1 81.4h5.5M74.1 83.2h5.5M74.1 85h5.5M74.1 86.9h5.5M74.1 88.7h5.5M74.1 92.4h5.5M74.1 94.2h5.5M74.1 96h5.5M74.1 97.9h5.5M74.1 99.7h5.5M79.6 81.4h.1M79.6 83.2h.1"/>
<path d="M79.6 85h.1M79.6 86.9h.1M79.6 88.7h.1M79.6 92.4h.1M79.6 94.2h.1M79.6 96h.1M79.6 97.9h.1M79.6 99.7h.1M37.5 116.2h.1M37.5 118h.1M37.5 116.2h4.4M37.5 118h5.5"/>
<path d="M43 118.5h.1M43 117.4l.6 .6M43.6 118h.1M43.6 118l-.6 .5M74.1 116.2h5.5M74.1 118h5.5M74.1 101.5h5.5M74.1 103.3h5.5M74.1 105.2h5.5M74.1 119.8h5.5M74.1 114.3h5.5M74.1 112.5h5.5"/>
<path d="M74.1 110.7h5.5M74.1 108.8h5.5M79.6 101.5h.1M79.6 103.3h.1M79.6 105.2h.1M79.6 119.8h.1M79.6 118h.1M79.6 116.2h.1M79.6 114.3h.1M79.6 112.5h.1M79.6 110.7h.1M79.6 108.8h.1"/>
<path d="M94.2 110.7h.1M94.2 110.7h1.8M101.5 110.7h1.8M103.3 110.7h.1M74.1 125.3h5.5M74.1 127.1h5.5M74.1 128.9h5.5M74.1 130.8h5.5M74.1 132.6h5.5M74.1 134.5h5.5M74.1 136.3h5.5M74.1 138.1h5.5"/>
<path d="M74.1 121.6h5.5M79.6 125.3h.1M79.6 127.1h.1M79.6 128.9h.1M79.6 130.8h.1M79.6 132.6h.1M79.6 134.5h.1M79.6 136.3h.1M79.6 138.1h.1M79.6 121.6h.1M96 138.1h.1M96 138.1h1.9"/>
<path d="M103.3 138.1h1.9M105.2 138.1h.1M46.7 152.7h.1M46.7 147.2v5.5M48.5 152.7h.1M48.5 147.2v5.5M74.1 141.7h5.5M74.1 143.6h5.5M74.1 145.4h5.5M79.6 141.7h.1M79.6 143.6h.1M79.6 145.4h.1"/>
<path d="M96 141.7h.1M96 145.4h.1M96 141.7h1.9M96 145.4h1.9M103.3 141.7h1.9M103.3 145.4h1.9M105.2 141.7h.1M105.2 145.4h.1"/>
<circle cx="42.4" cy="116.1" r=".54"/>
</g>
<path d="M58.4 88h2.2M60.6 88h.1M43.9 115.4h4.7M48.6 115.4h.1M66.7 142.9h2.8M67.1 141h2.4M67.2 144.7h2.3M69.5 141h.1M69.5 142.9h.1M69.5 144.7h.1" fill="none" stroke="#004080" stroke-width=".16"/>
<g fill="none" stroke="#804000" stroke-width=".16">
<path d="M79 76.5h.1M79 75.4l1.2 1.1M80.1 75.4l-1.1 1.1M80.2 76.5h.1M79 87.5h.1M79 86.3l1.2 1.2M80.1 86.3l-1.1 1.2M80.2 87.5h.1M79 119.3l1.2 1.1M80.1 119.3l-1.1 1.1M79 122.2h.1M79 120.4h.1"/>
<path d="M79 121.1l1.2 1.1M80.1 121.1l-1.1 1.1M80.2 122.2h.1M80.2 120.4h.1"/>
</g>
<g fill="none" stroke="#00f" stroke-width=".17">
<path d="M96.6 110.1h.1M96.6 110.1l-.6 .6M96.6 110.1l1.1 1.1M97.7 111.2h.1M98.8 110.1h.1M98.8 110.1l-1.1 1.1M98.8 110.1l1.1 1.1M99.9 111.2h.1M101 110.1h.1M101 110.1l-1.1 1.1M101 110.1l.5 .6M101.5 110.7h.1"/>
<path d="M98.4 137.5h.1M98.4 137.5l-.5 .6M98.4 137.5l1.1 1.1M99.5 138.6h.1M100.6 137.5h.1M100.6 137.5l-1.1 1.1M100.6 137.5l1.1 1.1M101.7 138.6h.1M102.8 137.5h.1M102.8 137.5l-1.1 1.1M102.8 137.5l.5 .6M103.3 138.1h.1"/>
<path d="M257 136.3h.1M257 136.3h1.8M258.8 135.7h.1M258.8 138.1h.1M258.8 136.8l1.8 1.3M258.8 134.5v3.6M260.6 138.1h.1M260.6 134.5l-1.8 1.2M98.4 141.2h.1M98.4 144.9h.1M98.4 141.2l-.5 .5M98.4 141.2l1.1 1.1"/>
<path d="M98.4 144.9l-.5 .5M98.4 144.9l1.1 1.1M99.5 142.3h.1M99.5 146h.1M100.6 141.2h.1M100.6 144.9h.1M100.6 141.2l-1.1 1.1M100.6 141.2l1.1 1.1M100.6 144.9l-1.1 1.1M100.6 144.9l1.1 1.1M101.7 142.3h.1M101.7 146h.1"/>
<path d="M102.8 141.2h.1M102.8 144.9h.1M102.8 141.2l-1.1 1.1M102.8 141.2l.5 .5M102.8 144.9l-1.1 1.1M102.8 144.9l.5 .5M103.3 141.7h.1M103.3 145.4h.1"/>
</g>
<path d="M259.9 137.2l.7 .9-1.1-.4z" fill="#00f"/>
<g fill="none" stroke="#00f" stroke-width=".17">
<path d="M96.6 97.3h.1M96.6 97.3l-.6 .6M96.6 97.3l1.1 1.1M97.7 98.4h.1M98.8 97.3h.1M98.8 97.3l-1.1 1.1M98.8 97.3l1.1 1.1M99.9 98.4h.1M101 97.3h.1M101 97.3l-1.1 1.1M101 97.3l.5 .6M101.5 97.9h.1"/>
<path d="M259.9 137.2l.7 .9-1.1-.4z"/>
</g>
<path d="M94.2 97.9h.1M94.2 97.9h1.8M101.5 97.9h1.8M103.3 97.9h.1M255.1 136.3h.1M255.1 136.3h1.9M260.6 132.6h.1M260.6 139.9h.1M260.6 132.6v1.9M260.6 138.1v1.8" fill="none" stroke="#f00" stroke-width=".17"/>
<circle cx="183.8" cy="125.3" r=".36" fill="#f0f"/>
<circle cx="183.8" cy="125.3" r=".36" fill="none" stroke="#f0f" stroke-width=".17"/>
<circle cx="165.5" cy="94.2" r=".36" fill="#f0f"/>
<circle cx="165.5" cy="94.2" r=".36" fill="none" stroke="#f0f" stroke-width=".17"/>
<circle cx="48.5" cy="158.2" r=".34" fill="#f0f"/>
<circle cx="48.5" cy="158.2" r=".34" fill="none" stroke="#f0f" stroke-width=".17"/>
<circle cx="46.6" cy="66.8" r=".36" fill="#f0f"/>
<circle cx="46.6" cy="66.8" r=".36" fill="none" stroke="#f0f" stroke-width=".17"/>
<circle cx="88.7" cy="52.1" r=".34" fill="#f0f"/>
<circle cx="88.7" cy="52.1" r=".34" fill="none" stroke="#f0f" stroke-width=".17"/>
<g font-size="5.2">
<text x="15.6" y="14.4">ECE3301L SESSION 1</text>
<text x="81.4" y="14.4">LAB 10</text>
</g>
<g font-size="3.8">
<text x="4.6" y="18.8">REMOVE</text>
<text x="4.6" y="22.6">TO 2 AND MOVE IT TO CONNECT FROM PIN 2 TO PIN 3.</text>
<text x="21" y="18.8">THE</text>
<text x="30.6" y="18.8">JUMPER</text>
<text x="47.1" y="18.8">AT</text>
<text x="54.5" y="18.8">JP3</text>
<text x="64.1" y="18.8">THAT</text>
<text x="76.1" y="18.8">IS</text>
<text x="83.4" y="18.8">CONNECTING</text>
<text x="109.1" y="18.8">PIN</text>
<text x="118.7" y="18.8">1</text>
<text x="4.6" y="26.4">THIS</text>
<text x="16.6" y="26.4">WILL</text>
<text x="28.5" y="26.4">ALLOW</text>
<text x="42.8" y="26.4">THE</text>
<text x="52.5" y="26.4">SIGNAL</text>
<text x="69.1" y="26.4">'RA3'</text>
<text x="83.4" y="26.4">TO</text>
<text x="90.8" y="26.4">WORK</text>
<text x="102.9" y="26.4">PROPERLY.</text>
<text x="37.5" y="31.6">DEVELOPMENT</text>
<text x="66.5" y="31.6">BOARD</text>
</g>
<text font-size="3.5" x="50.8" y="52.5">+5V</text>
<g font-size="3.5" fill="#000080">
<text x="61.3" y="49.7">R1</text>
<text x="70.4" y="49.7">33</text>
<text x="72.3" y="65.5">LM4040</text>
<text x="80.5" y="60.7">Z1</text>
<text x="59.4" y="73.5">U1/P1</text>
<text x="246" y="115.6">R6</text>
<text x="255.1" y="115.6">100</text>
</g>
<g font-size="3.3">
<text x="79.6" y="51.1">VREF = 4.096V</text>
<text x="213.1" y="142.6">KEY PRESSED</text>
</g>
<g font-size="2.9" fill="#000080">
<text x="251.5" y="67.6">D1</text>
<text x="251.5" y="102.4">D2</text>
<text x="187.5" y="171.9">D3</text>
</g>
<g font-size="2.4">
<text x="262.5" y="140">or</text>
<text x="267" y="140">2N2222</text>
</g>
<text font-size="2.4" fill="#000080" x="262.5" y="138.5">2N3904</text>
<g font-size="1.7" fill="#004080">
<text x="166.3" y="27.4" transform="rotate(-90 166.3 27.4)">OUT</text>
<text x="171.8" y="27.4" transform="rotate(-90 171.8 27.4)">GND</text>
<text x="177.2" y="27.4" transform="rotate(-90 177.2 27.4)">VCC</text>
<text x="61.6" y="76.7">OSC2/CLKOUT</text>
<text x="47.4" y="78.5" transform="rotate(-90 47.4 78.5)">VDD</text>
<text x="49.2" y="78.5" transform="rotate(-90 49.2 78.5)">VDD</text>
<text x="54.8" y="84">RA2/AN2/VREF-/CVREF</text>
<text x="66.3" y="80.3">RA0/AN0</text>
<text x="66.3" y="82.2">RA1/AN1</text>
<text x="51.1" y="89.5">RA5/AN4/SS/HLVDIN/C2OUT</text>
<text x="59.3" y="87.6">RA4/T0CKIC1OUT</text>
<text x="60.9" y="85.8">RA3/AN3VREF+</text>
<text x="57" y="93.1">RB0/INT0/FLT0/AN12</text>
<text x="61.3" y="95">RB1/INT1/AN10</text>
<text x="61.3" y="100.5">RB4/KBI0/AN11</text>
<text x="61.4" y="98.6">RB3/AN9/CCP2</text>
<text x="62.2" y="96.8">RB2/INT2/AN8</text>
<text x="61.6" y="102.3">RB5/KBI1/PGM</text>
<text x="61.8" y="104.1">RB6/KBI2/PGC</text>
<text x="61.8" y="105.9">RB7/KBI3/PGD</text>
<text x="57.8" y="109.6">RC0/T1OSO/T13CKI</text>
<text x="59.8" y="111.4">RC1/T1OSI/CCP2</text>
<text x="61.4" y="113.2">RC2/CCP1/P1A</text>
<text x="13.7" y="116.9">1</text>
<text x="13.7" y="118.7">2</text>
<text x="43.9" y="116.9">MCLR/Vpp</text>
<text x="43.9" y="118.7">OSC1/CLKIN/RA7</text>
<text x="62.3" y="115.1">RC3/SCK/SCL</text>
<text x="62.8" y="116.9">RC4/SDI/SDA</text>
<text x="65.8" y="118.7">RC5/SDO</text>
<text x="13.7" y="120.6">3</text>
<text x="13.7" y="122.4">4</text>
<text x="13.7" y="124.2">5</text>
<text x="64.5" y="122.4">RC7/RX/DT</text>
<text x="64.6" y="120.6">RC6/TX/CK</text>
<text x="13.7" y="126.1">6</text>
<text x="65.2" y="126.1">RD0/PSP0</text>
<text x="65.2" y="127.9">RD1/PSP1</text>
<text x="65.2" y="129.7">RD2/PSP2</text>
<text x="65.2" y="131.5">RD3/PSP3</text>
<text x="61.5" y="137">RD6/PSP6/P1C</text>
<text x="61.6" y="135.2">RD5/PSP5/P1B</text>
<text x="65.2" y="133.3">RD4/PSP4</text>
<text x="61.5" y="138.9">RD7/PSP7/P1D</text>
<text x="63.4" y="142.5">RE0/RD/AN5</text>
<text x="47.4" y="146.3" transform="rotate(-90 47.4 146.3)">Vss</text>
<text x="49.2" y="146.3" transform="rotate(-90 49.2 146.3)">Vss</text>
<text x="63" y="144.4">RE1/WR/AN6</text>
<text x="63.5" y="146.2">RE2/CS/AN7</text>
</g>
<g font-size="1.7">
<text x="165.1" y="30.5" transform="rotate(-90 165.1 30.5)">1</text>
<text x="170.6" y="30.5" transform="rotate(-90 170.6 30.5)">2</text>
<text x="176.1" y="30.5" transform="rotate(-90 176.1 30.5)">3</text>
<text x="249.3" y="49.9">1</text>
<text x="102.8" y="59">1</text>
<text x="249.3" y="55.4">3</text>
<text x="267.4" y="55.4">2</text>
<text x="102.8" y="60.9">2</text>
<text x="102.8" y="62.7">3</text>
<text x="249.3" y="60.9">4</text>
<text x="46.2" y="72.8" transform="rotate(-90 46.2 72.8)">32</text>
<text x="48" y="72.8" transform="rotate(-90 48 72.8)">11</text>
<text x="75.4" y="75.5">14</text>
<text x="75.4" y="79.2">2</text>
<text x="75.4" y="81">3</text>
<text x="75.4" y="82.8">4</text>
<text x="75.4" y="84.6">5</text>
<text x="75.4" y="86.4">6</text>
<text x="75.4" y="88.3">7</text>
<text x="249.3" y="84.6">1</text>
<text x="75.4" y="91.9">33</text>
<text x="75.4" y="93.8">34</text>
<text x="75.4" y="95.6">35</text>
<text x="249.3" y="90.1">3</text>
<text x="249.3" y="95.6">4</text>
<text x="267.4" y="90.1">2</text>
<text x="75.4" y="97.5">36</text>
<text x="75.4" y="99.3">37</text>
<text x="75.4" y="101.1">38</text>
<text x="75.4" y="102.9">39</text>
<text x="75.4" y="104.7">40</text>
<text x="75.4" y="113.9">18</text>
<text x="75.4" y="112.1">17</text>
<text x="75.4" y="110.2">16</text>
<text x="75.4" y="108.4">15</text>
<text x="39.9" y="117.6">13</text>
<text x="40.8" y="115.7">1</text>
<text x="75.4" y="119.4">25</text>
<text x="75.4" y="117.6">24</text>
<text x="75.4" y="115.7">23</text>
<text x="263.9" y="118.5" transform="rotate(-90 263.9 118.5)">2</text>
<text x="75.4" y="124.9">19</text>
<text x="75.4" y="121.2">26</text>
<text x="198.1" y="124.9">7</text>
<text x="198.1" y="123">8</text>
<text x="75.4" y="126.7">20</text>
<text x="75.4" y="128.5">21</text>
<text x="75.4" y="130.3">22</text>
<text x="198.1" y="130.3">4</text>
<text x="198.1" y="128.5">5</text>
<text x="198.1" y="126.7">6</text>
<text x="260.2" y="129.3" transform="rotate(-90 260.2 129.3)">1</text>
<text x="75.4" y="132.2">27</text>
<text x="75.4" y="134">28</text>
<text x="75.4" y="135.8">29</text>
<text x="75.4" y="137.7">30</text>
<text x="198.1" y="135.8">1</text>
<text x="198.1" y="134">2</text>
<text x="198.1" y="132.2">3</text>
<text x="75.4" y="141.3">8</text>
<text x="75.4" y="143.2">9</text>
<text x="75.4" y="145">10</text>
<text x="46.2" y="150.3" transform="rotate(-90 46.2 150.3)">31</text>
<text x="48" y="150.3" transform="rotate(-90 48 150.3)">12</text>
<text x="185.3" y="154.1">1</text>
<text x="185.3" y="159.6">3</text>
<text x="203.4" y="159.6">2</text>
<text x="185.3" y="165.1">4</text>
</g>
<g font-size="1.6" fill="#00f">
<text x="178" y="16.9" transform="rotate(-90 178 16.9)">Receiver</text>
<text x="178" y="19.8" transform="rotate(-90 178 19.8)">IR</text>
</g>
<g font-size="1.6" fill="#000080">
<text x="180.2" y="15.2">U2</text>
<text x="96" y="70">HEADER 3</text>
<text x="97.9" y="68.2">JP3</text>
<text x="246" y="70">LED_RGB COMMON CATHODE</text>
<text x="90.6" y="81">RINT22</text>
<text x="90.6" y="82.8">RINT19</text>
<text x="103.3" y="81">220</text>
<text x="103.3" y="82.8">220</text>
<text x="90.6" y="84.7">RINT9</text>
<text x="103.3" y="84.7">220</text>
<text x="90.6" y="101.1">RINT4</text>
<text x="90.6" y="99.3">RINT3</text>
<text x="90.6" y="97.5">RINT2</text>
<text x="103.3" y="101.1">220</text>
<text x="103.3" y="99.3">220</text>
<text x="103.3" y="97.5">220</text>
<text x="246" y="104.8">LED_RGB COMMON CATHODE</text>
<text x="90.6" y="112.1">RINT7</text>
<text x="90.6" y="110.3">RINT6</text>
<text x="103.3" y="112.1">220</text>
<text x="103.3" y="110.3">220</text>
<text x="143.6" y="113.9">R7</text>
<text x="154.6" y="113.9">1K</text>
<text x="11.7" y="114.1">JP14</text>
<text x="143.6" y="117.6">R8</text>
<text x="154.6" y="117.6">1K</text>
<text x="200.3" y="119.4">JP1</text>
<text x="265.4" y="121.2">BZ1</text>
<text x="265.4" y="123.4">BUZZER</text>
<text x="10.1" y="128.6">HEADER 6</text>
<text x="205.7" y="128.6">HEADER 8</text>
<text x="92.4" y="134">RINT17</text>
<text x="92.4" y="135.9">RINT18</text>
<text x="92.4" y="137.7">RINT18</text>
<text x="105.2" y="134">220</text>
<text x="105.2" y="135.9">220</text>
<text x="105.2" y="137.7">220</text>
<text x="262.5" y="135.9">Q1</text>
<text x="92.4" y="143.2">RINT24</text>
<text x="92.4" y="141.4">RINT23</text>
<text x="105.2" y="143.2">220</text>
<text x="105.2" y="141.4">220</text>
<text x="92.4" y="145">RINT24</text>
<text x="105.2" y="145">220</text>
<text x="216.7" y="145">D5</text>
<text x="229.5" y="145">LED</text>
<text x="55.8" y="150.5">PIC18F4321</text>
<text x="182" y="174.3">LED_RGB COMMON CATHODE</text>
</g>
<g font-size="1.6">
<text x="180.2" y="17">IR</text>
<text x="174.7" y="40.8">VCC</text>
<text x="39.3" y="64.6">USB_POWER</text>
<text x="22.9" y="108.5">USB_POWER</text>
<text x="243.1" y="111">+5V</text>
<text x="176.1" y="125.8">VCC</text>
</g>
<g font-size="1.6" fill="#f00">
<text x="191.5" y="49.9">PORTA.1</text>
<text x="191.5" y="55.4">PORTA.2</text>
<text x="191.5" y="60.9">PORTA.3</text>
<text x="116.5" y="82.8">PORTA.2</text>
<text x="116.5" y="81">PORTA.1</text>
<text x="116.5" y="84.7">PORTA.3</text>
<text x="202.5" y="84.7">PORTB.3</text>
<text x="116.5" y="93.8">RB1</text>
<text x="202.5" y="90.2">PORTB.4</text>
<text x="202.5" y="95.6">PORTB.5</text>
<text x="116.5" y="97.5">PORTB.3</text>
<text x="116.5" y="101.1">PORTB.5</text>
<text x="116.5" y="99.3">PORTB.4</text>
<text x="116.5" y="112.1">PORTC.2</text>
<text x="116.5" y="110.3">PORTC.1</text>
<text x="116.5" y="113.9">RC3</text>
<text x="136.7" y="113.9">SCK</text>
<text x="116.5" y="117.6">RC5</text>
<text x="136.7" y="117.6">SDO</text>
<text x="116.5" y="124.9">RD0</text>
<text x="189.7" y="123.1">GND</text>
<text x="189.7" y="124.9">VCC</text>
<text x="116.5" y="126.7">RD1</text>
<text x="116.5" y="128.6">RD2</text>
<text x="175" y="128.1">TFT_SCK</text>
<text x="175" y="130">TFT_SDO</text>
<text x="175" y="131.8">TFT_D/C#</text>
<text x="189.7" y="126.7">VCC</text>
<text x="116.5" y="134.1">PORTD.5</text>
<text x="116.5" y="135.9">PORTD.6</text>
<text x="116.5" y="137.7">PORTD.7</text>
<text x="171.4" y="133.6">TFT_CS#</text>
<text x="171.4" y="135.5">TFT_RST#</text>
<text x="229.9" y="135.9">PORTC.1</text>
<text x="116.5" y="141.4">PORTE.0</text>
<text x="116.5" y="143.2">PORTE.1</text>
<text x="116.5" y="145">PORTE.2</text>
</g>
<g font-size="1.5" fill="#00f">
<text x="251.5" y="49.7">R-</text>
<text x="251.5" y="55.2">G-</text>
<text x="251.5" y="60.7">B-</text>
<text x="251.5" y="84.5">R-</text>
<text x="251.5" y="90">G-</text>
<text x="251.5" y="95.4">B-</text>
<text x="187.5" y="154">R-</text>
<text x="187.5" y="159.4">G-</text>
<text x="187.5" y="164.9">B-</text>
</g>
<g font-size="1.5">
<text x="171" y="93.6">LA.CH0</text>
<text x="178.3" y="93.6">INT1</text>
<text x="136.3" y="124.7">LA.CH1</text>
<text x="143.6" y="124.7">SM0</text>
<text x="205.7" y="124.7">LCD</text>
<text x="209.5" y="124.7">SCREEN</text>
<text x="136.3" y="128.4">LA.CH3</text>
<text x="136.3" y="126.5">LA.CH2</text>
<text x="143.6" y="126.5">SM1</text>
<text x="143.6" y="128.4">SM2</text>
</g>
<g font-size=".6">
<text x="28.5" y=".7">E</text>
<text x="83.7" y=".7">D</text>
<text x="139" y=".7">C</text>
<text x="194.2" y=".7">B</text>
<text x="249.4" y=".7">A</text>
<text x=".3" y="19">E</text>
<text x="277.3" y="19">E</text>
<text x=".3" y="54.1">D</text>
<text x="277.3" y="54.1">D</text>
<text x=".3" y="89.2">C</text>
<text x="277.3" y="89.2">C</text>
<text x=".3" y="124.4">B</text>
<text x="277.3" y="124.4">B</text>
<text x=".3" y="159.5">A</text>
<text x="277.3" y="159.5">A</text>
<text x="28.5" y="177.2">E</text>
<text x="83.7" y="177.2">D</text>
<text x="139" y="177.2">C</text>
<text x="194.2" y="177.2">B</text>
<text x="249.4" y="177.2">A</text>
</g>
</svg>
